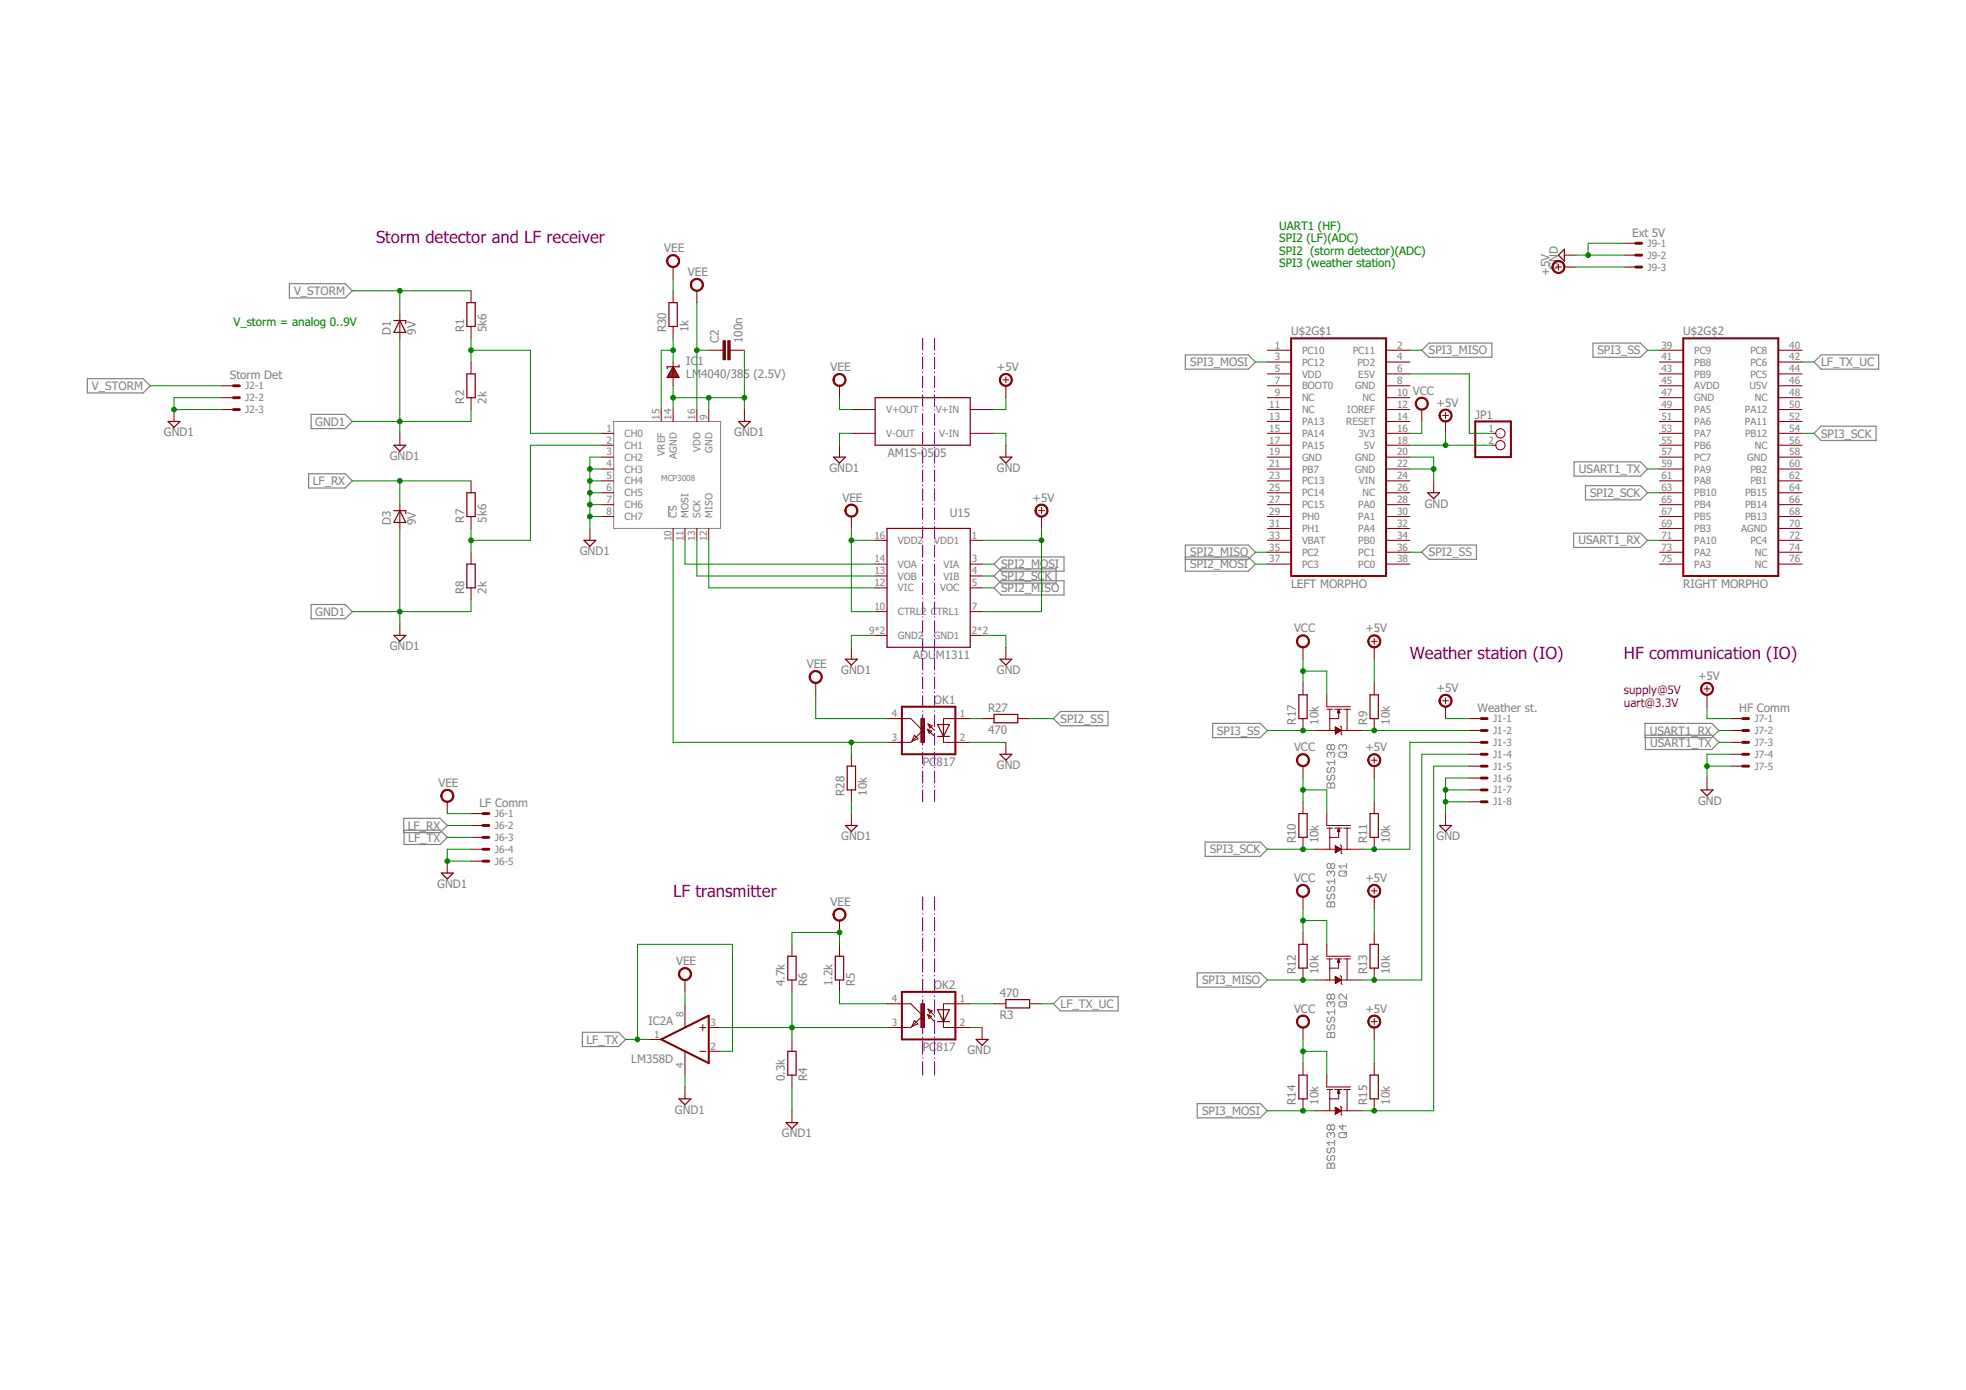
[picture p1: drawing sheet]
<svg xmlns="http://www.w3.org/2000/svg" width="420mm" height="297mm" viewBox="0 0 420 297" stroke-linecap="round" stroke-linejoin="round" font-family="sans-serif">
<g fill="none" stroke="#808080" stroke-width=".21">
<path d="M131.1 90.1h22.9v22.8h-22.9zM142.9 108.1v2.5M284.4 159.4l-.2-.3h-.3l-.3 .3v.5l.3 .3h.3l.2-.3M284.4 159.4l.3-.3h.3l.2 .3v.5l-.2 .3h-.3l-.3-.3M284.4 159.4v.5M287 159.4l-.3-.3h-.3l-.2 .3v.5l.2 .3M287 159.4l.2-.3h.3l.3 .3v.5l-.3 .3M287 159.4v.3M283.6 167.6l.3-.3h.3l.2 .3 .3-.3h.3l.2 .3v.8h-1.6zM283.9 164l-.3 .3v.5l.3 .3h.3l.2-.3v-.5l.3-.3h.3l.2 .3v.5l-.2 .3M283.9 165.7l-.3 .2v.6l.3 .3h.3l.2-.3v-.6l.3-.2h.3l.2 .2v.6l-.2 .3M284.4 161l-.2-.3h-.3l-.3 .3v.6l.3 .2"/>
<path d="M284.4 161l.3-.3h.3l.2 .3v.6l-.2 .2M284.4 161v.3M284.4 167.6v.8M285.2 162.4v1.1M285.2 162.9h-1.6l.6 .6M286.4 160.7h1.1l.3 .3v.6l-.3 .2h-1.1l-.2-.2v-.6zM287.8 160.7l-.6 .6M283.6 193l.3-.3h.3l.2 .3 .3-.3h.3l.2 .3v.8h-1.6zM283.9 189.4l-.3 .3v.5l.3 .3h.3l.2-.3v-.5l.3-.3h.3l.2 .3v.5l-.2 .3M283.9 191.1l-.3 .2v.6l.3 .2h.3l.2-.2v-.6l.3-.2h.3l.2 .2v.6l-.2 .2M284.4 184.8l-.2-.3h-.3l-.3 .3v.5l.3 .3h.3l.2-.3M284.4 186.4l-.2-.3h-.3l-.3 .3v.6l.3 .2"/>
<path d="M284.4 184.8l.3-.3h.3l.2 .3v.5l-.2 .3h-.3l-.3-.3M284.4 186.4l.3-.3h.3l.2 .3v.6l-.2 .2M284.4 184.8v.5M284.4 186.4v.3M284.4 193v.8M285.2 187.8v1.1M285.2 188.3h-1.6l.6 .6M286.4 186.1h1.1l.3 .3v.6l-.3 .2h-1.1l-.2-.2v-.6zM287.8 184.5v1.1M287.8 186.1l-.6 .6M287.8 185.1h-1.6l.5 .5M283.9 217.4l-.3 .2v.6l.3 .2h.3l.2-.2v-.6l.3-.2h.3l.2 .2v.6l-.2 .2"/>
<path d="M283.9 219l-.3 .3v.5l.3 .3h.3l.2-.3v-.5l.3-.3h.3l.2 .3v.5l-.2 .3M284.4 212.7l-.2-.3h-.3l-.3 .3v.6l.3 .2h.3l.2-.2M284.4 214.4l-.2-.3h-.3l-.3 .3v.5l.3 .3M284.4 212.7l.3-.3h.3l.2 .3v.6l-.2 .2h-.3l-.3-.2M284.4 214.4l.3-.3h.3l.2 .3v.5l-.2 .3M284.4 212.7v.6M284.4 214.4v.2M285.2 215.7v1.1M285.2 216.3h-1.6l.6 .5M286.4 214.1h1.1l.3 .3v.5l-.3 .3h-1.1l-.2-.3v-.5zM287.8 212.4v1.1l-1.1-1.1h-.3l-.2 .3v.6l.2 .2M287.8 214.1l-.6 .5"/>
<path d="M283.6 220.9l.3-.3h.3l.2 .3 .3-.3h.3l.2 .3v.8h-1.6zM284.4 220.9v.8M283.6 248.8l.3-.2h.3l.2 .2 .3-.2h.3l.2 .2v.8h-1.6zM283.9 245.3l-.3 .3v.5l.3 .3h.3l.2-.3v-.5l.3-.3h.3l.2 .3v.5l-.2 .3M283.9 246.9l-.3 .3v.5l.3 .3h.3l.2-.3v-.5l.3-.3h.3l.2 .3v.5l-.2 .3M284.4 240.6l-.2-.2h-.3l-.3 .2v.6l.3 .3h.3l.2-.3M284.4 242.3l-.2-.3h-.3l-.3 .3v.5l.3 .3M284.4 240.6l.3-.2h.3l.2 .2v.6l-.2 .3h-.3l-.3-.3M284.4 242.3l.3-.3h.3l.2 .3v.5l-.2 .3M284.4 240.6v.6M284.4 242.3v.2M284.4 248.8v.8"/>
<path d="M285.2 243.6v1.1M285.2 244.2h-1.6l.6 .5M286.2 242.3l.2-.3h1.1l.3 .3v.5l-.3 .3h-1.1l-.2-.3zM287 240.4v1.1l-.8-.9h1.6M287.8 242l-.6 .5"/>
</g>
<g fill="none" stroke="#808080" stroke-width=".25">
<path d="M61.8 60.6h12l1.5 1.5-1.5 1.6h-12zM253.3 75.8h13.5l1.5 1.6-1.5 1.5h-13.5zM303.8 74.8l1.6-1.5h13.4v3h-13.4zM340.4 73.3h10.2l1.5 1.5-1.5 1.5h-10.2zM387.7 77.4l1.5-1.6h12.3v3.1h-12.3zM18.7 80.9h11.9l1.5 1.5-1.5 1.6h-11.9zM66.5 88.5h7.3l1.5 1.6-1.5 1.5h-7.3zM336.4 98.7h14.2l1.5 1.5-1.5 1.5h-14.2zM387.7 92.6l1.5-1.5h11.7v3h-11.7zM66 101.2h7.8l1.5 1.6-1.5 1.5h-7.8zM214 119h13.4v3.1h-13.4l-1.6-1.6zM253.3 119h13.5l1.5 1.5-1.5 1.6h-13.5v-5.6h13.5l1.5 1.5-1.5 1.5h-13.5"/>
<path d="M303.8 118l1.6-1.5h10.1v3h-10.1zM336.3 113.9h14.3l1.5 1.6-1.5 1.5h-14.3zM338.8 103.8h11.8l1.5 1.5-1.5 1.5h-11.8zM66.5 129.2h7.3l1.5 1.5-1.5 1.5h-7.3zM214 121.6h11.7v3h-11.7l-1.6-1.5zM214 124.1h13.4v3h-13.4l-1.6-1.5zM226.7 152h10.1v3.1h-10.1l-1.6-1.5zM259.2 154.6h10.1l1.5 1.5-1.5 1.5h-10.1zM351.6 154.6h14.2l1.5 1.5-1.5 1.5h-14.2zM351.6 157.1h14.2l1.5 1.5-1.5 1.6h-14.2zM86.3 174.9h7.8l1.5 1.5-1.5 1.5h-7.8zM86.4 177.4h7.7l1.5 1.5-1.5 1.6h-7.7z"/>
<path d="M257.6 180h11.7l1.5 1.5-1.5 1.5h-11.7zM226.7 213h12.3v3h-12.3l-1.6-1.5zM255.9 207.9h13.4l1.5 1.5-1.5 1.5h-13.4zM124.5 220.6h7.7l1.5 1.5-1.5 1.5h-7.7zM255.9 235.8h13.4l1.5 1.6-1.5 1.5h-13.4z"/>
</g>
<g fill="#800000" stroke="#800000" stroke-width=".21">
<path d="M302.8 85.3a1.4 1.4 0 0 1 2.3 .2 1.4 1.4 0 0 1-.9 2.1 1.4 1.4 0 0 1-1.7-1.3h.2a1.15 1.15 0 0 1 1.6-1.1 1.15 1.15 0 0 1 .3 1.9 1.15 1.15 0 0 1-1.9-.5v-.3h-.2z" fill-rule="evenodd"/>
<path d="M307.9 87.8a1.4 1.4 0 0 1 2.2 .3 1.4 1.4 0 0 1-.8 2.1 1.4 1.4 0 0 1-1.8-1.4h.3a1.15 1.15 0 0 1 1.6-1.1 1.15 1.15 0 0 1 .3 2 1.15 1.15 0 0 1-1.9-.6v-.3h-.3z" fill-rule="evenodd"/>
<path d="M363.8 146.3a1.39 1.39 0 0 1 2.2 .2 1.39 1.39 0 0 1-.8 2.1 1.39 1.39 0 0 1-1.8-1.4h.3a1.15 1.15 0 0 1 1.6-1.1 1.15 1.15 0 0 1 .3 1.9 1.15 1.15 0 0 1-1.9-.5v-.3h-.3z" fill-rule="evenodd"/>
<path d="M214 80.2a1.4 1.4 0 0 1 2.2 .3 1.4 1.4 0 0 1-.9 2 1.4 1.4 0 0 1-1.7-1.3h.2a1.14 1.14 0 0 1 1.6-1.1 1.14 1.14 0 0 1 .3 1.9 1.14 1.14 0 0 1-1.8-.5l-.1-.3h-.2z" fill-rule="evenodd"/>
<path d="M221.6 108.2a1.39 1.39 0 0 1 2.2 .2 1.39 1.39 0 0 1-.8 2.1 1.39 1.39 0 0 1-1.8-1.4h.2a1.14 1.14 0 0 1 1.7-1 1.14 1.14 0 0 1 .2 1.9 1.14 1.14 0 0 1-1.8-.6l-.1-.3h-.2z" fill-rule="evenodd"/>
<path d="M173.3 143.7a1.39 1.39 0 0 1 2.2 .3 1.39 1.39 0 0 1-.8 2 1.39 1.39 0 0 1-1.8-1.3h.3a1.15 1.15 0 0 1 1.6-1.1 1.15 1.15 0 0 1 .3 1.9 1.15 1.15 0 0 1-1.9-.6v-.2h-.3z" fill-rule="evenodd"/>
<path d="M180.9 108.2a1.39 1.39 0 0 1 2.2 .2 1.39 1.39 0 0 1-.8 2.1 1.39 1.39 0 0 1-1.7-1.4h.2a1.15 1.15 0 0 1 1.6-1 1.15 1.15 0 0 1 .3 1.9 1.15 1.15 0 0 1-1.9-.6v-.3h-.2z" fill-rule="evenodd"/>
<path d="M178.4 80.2a1.4 1.4 0 0 1 2.2 .3 1.4 1.4 0 0 1-.8 2 1.4 1.4 0 0 1-1.8-1.3h.3a1.15 1.15 0 0 1 1.6-1.1 1.15 1.15 0 0 1 .3 1.9 1.15 1.15 0 0 1-1.9-.5v-.3h-.3z" fill-rule="evenodd"/>
<path d="M147.9 59.9a1.4 1.4 0 0 1 2.2 .2 1.4 1.4 0 0 1-.8 2.1 1.4 1.4 0 0 1-1.8-1.3h.3a1.15 1.15 0 0 1 1.6-1.1 1.15 1.15 0 0 1 .3 1.9 1.15 1.15 0 0 1-1.9-.5v-.3h-.3z" fill-rule="evenodd"/>
<path d="M142.8 54.8a1.4 1.4 0 0 1 2.3 .3 1.4 1.4 0 0 1-.9 2.1 1.4 1.4 0 0 1-1.7-1.4h.2a1.15 1.15 0 0 1 1.6-1.1 1.15 1.15 0 0 1 .3 1.9 1.15 1.15 0 0 1-1.9-.5v-.3h-.2z" fill-rule="evenodd"/>
<path d="M307.9 148.8a1.4 1.4 0 0 1 2.2 .2 1.4 1.4 0 0 1-.8 2.1 1.4 1.4 0 0 1-1.8-1.3h.3a1.15 1.15 0 0 1 1.6-1.1 1.15 1.15 0 0 1 .3 1.9 1.15 1.15 0 0 1-1.9-.6v-.2h-.3z" fill-rule="evenodd"/>
<path d="M277.4 136.1a1.4 1.4 0 0 1 2.2 .2 1.4 1.4 0 0 1-.7 2.1 1.4 1.4 0 0 1-1.8-1.3h.2a1.14 1.14 0 0 1 1.7-1 1.14 1.14 0 0 1 .1 1.9 1.14 1.14 0 0 1-1.8-.7v-.2h-.2z" fill-rule="evenodd"/>
<path d="M292.7 136.1a1.4 1.4 0 0 1 2.2 .2 1.4 1.4 0 0 1-.8 2.1 1.4 1.4 0 0 1-1.8-1.3h.2a1.15 1.15 0 0 1 1.6-1.1 1.15 1.15 0 0 1 .3 1.9 1.15 1.15 0 0 1-1.8-.6l-.1-.2h-.2z" fill-rule="evenodd"/>
<path d="M277.4 161.5a1.4 1.4 0 0 1 2.3 .2 1.4 1.4 0 0 1-.8 2.1 1.4 1.4 0 0 1-1.8-1.3h.2a1.14 1.14 0 0 1 1.7-1 1.14 1.14 0 0 1 .1 1.9 1.14 1.14 0 0 1-1.8-.7v-.2h-.2z" fill-rule="evenodd"/>
<path d="M292.7 161.5a1.4 1.4 0 0 1 2.2 .2 1.4 1.4 0 0 1-.8 2.1 1.4 1.4 0 0 1-1.8-1.3h.2a1.15 1.15 0 0 1 1.6-1.1 1.15 1.15 0 0 1 .3 1.9 1.15 1.15 0 0 1-1.8-.6l-.1-.2h-.2z" fill-rule="evenodd"/>
<path d="M277.4 189.4a1.4 1.4 0 0 1 2.3 .2 1.4 1.4 0 0 1-.8 2.1 1.4 1.4 0 0 1-1.8-1.3h.2a1.14 1.14 0 0 1 1.7-1 1.14 1.14 0 0 1 .1 2 1.14 1.14 0 0 1-1.8-.7v-.3h-.2z" fill-rule="evenodd"/>
<path d="M292.7 189.4a1.4 1.4 0 0 1 2.2 .3 1.4 1.4 0 0 1-.8 2 1.4 1.4 0 0 1-1.8-1.3h.2a1.15 1.15 0 0 1 1.7-1.1 1.15 1.15 0 0 1 .2 1.9 1.15 1.15 0 0 1-1.8-.5l-.1-.3h-.2z" fill-rule="evenodd"/>
<path d="M277.4 217.4a1.4 1.4 0 0 1 2.2 .2 1.4 1.4 0 0 1-.7 2 1.4 1.4 0 0 1-1.8-1.3h.2a1.14 1.14 0 0 1 1.7-.9 1.14 1.14 0 0 1 .1 1.9 1.14 1.14 0 0 1-1.8-.7v-.3h-.2z" fill-rule="evenodd"/>
<path d="M292.7 217.4a1.4 1.4 0 0 1 2.2 .2 1.4 1.4 0 0 1-.8 2.1 1.4 1.4 0 0 1-1.8-1.4h.2a1.15 1.15 0 0 1 1.6-1.1 1.15 1.15 0 0 1 .3 1.9 1.15 1.15 0 0 1-1.8-.5l-.1-.3h-.2z" fill-rule="evenodd"/>
<path d="M178.4 194.5a1.4 1.4 0 0 1 2.2 .2 1.4 1.4 0 0 1-.8 2.1 1.4 1.4 0 0 1-1.8-1.3h.3a1.15 1.15 0 0 1 1.6-1.1 1.15 1.15 0 0 1 .3 1.9 1.15 1.15 0 0 1-1.9-.6v-.2h-.3z" fill-rule="evenodd"/>
<path d="M145.4 207.2a1.4 1.4 0 0 1 2.2 .2 1.4 1.4 0 0 1-.8 2.1 1.4 1.4 0 0 1-1.8-1.3h.2a1.15 1.15 0 0 1 1.7-1.1 1.15 1.15 0 0 1 .2 1.9 1.15 1.15 0 0 1-1.8-.6l-.1-.2h-.2z" fill-rule="evenodd"/>
<path d="M332 56.1a1.4 1.4 0 0 1 2.3 .3 1.4 1.4 0 0 1-.9 2 1.4 1.4 0 0 1-1.7-1.3h.2a1.15 1.15 0 0 1 1.6-1.1 1.15 1.15 0 0 1 .3 1.9 1.15 1.15 0 0 1-1.8-.6l-.1-.2h-.2z" fill-rule="evenodd"/>
<path d="M94.6 169.1a1.4 1.4 0 0 1 2.2 .2 1.4 1.4 0 0 1-.8 2.1 1.4 1.4 0 0 1-1.8-1.3h.2a1.15 1.15 0 0 1 1.6-1.1 1.15 1.15 0 0 1 .3 1.9 1.15 1.15 0 0 1-1.8-.6l-.1-.2h-.2z" fill-rule="evenodd"/>
</g>
<g fill="none" stroke="#800000" stroke-width=".21">
<path d="M143.8 57.1v2.5M332.4 57.1h1.3M333.1 56.4v1.3M334.3 54.5h2.6M334.3 57.1h2.6M347 54.5h2.6M347 57.1h2.6M347 52h2.6M85.4 67.2v5.1M100.7 62.1v2.6M100.7 69.8v2.5M100.7 77.4v2.5"/>
<path d="M143.8 62.1v2.6M143.8 69.8v2.5M143.8 77.4v5M148.9 62.1v2.6M151.5 74.8h3M156 74.8h3.1M270.8 74.8h5.1M270.8 77.4h5.1M270.8 79.9h5.1M296.2 74.8h5.1M296.2 77.4h5.1M296.2 79.9h5.1"/>
<path d="M354.6 74.8h5.1M354.6 77.4h5.1M354.6 79.9h5.1M380 74.8h5.1M380 77.4h5.1M380 79.9h5.1M37.2 87.5v2.6M47.3 87.5h2.6M47.3 82.4h2.6M47.3 85h2.6M85.4 92.6v2.5M100.7 85v2.5"/>
<path d="M128.6 92.6h2.5M128.6 95.1h2.5M128.6 97.7h2.5M141.3 87.5v2.6M143.8 87.5v2.6M148.9 87.5v2.6M151.5 87.5v2.6M159.1 87.5v2.6M179.4 82.4v2.6M179.4 95.1v2.6M181.9 92.6h5.1M181.9 87.5h5.1"/>
<path d="M207.3 92.6h5.1M207.3 87.5h5.1M214.3 81.2h1.3M215 80.5v1.3M215 82.4v2.6M215 95.1v2.6M270.8 92.6h5.1M270.8 95.1h5.1M270.8 97.7h5.1M270.8 87.5h5.1M270.8 82.4h5.1M270.8 85h5.1"/>
<path d="M270.8 90.1h5.1M296.2 92.6h5.1M296.2 95.1h5.1M296.2 97.7h5.1M296.2 87.5h5.1M296.2 82.4h5.1M296.2 85h5.1M296.2 90.1h5.1M303.8 87.5v2.6M308.3 88.8h1.3M308.9 88.2v1.2M308.9 90.1v2.5"/>
<path d="M319.1 92.6h.6M319.1 95.1h.6M354.6 92.6h5.1M354.6 95.1h5.1M354.6 97.7h5.1M354.6 87.5h5.1M354.6 82.4h5.1M354.6 85h5.1M354.6 90.1h5.1M380 92.6h5.1M380 95.1h5.1M380 97.7h5.1"/>
<path d="M380 87.5h5.1M380 82.4h5.1M380 85h5.1M380 90.1h5.1M85.4 107.8v5.1M100.7 102.8v2.5M100.7 110.4v2.5M100.7 118v2.5M126.1 112.9v2.6M128.6 100.2h2.5M128.6 102.8h2.5M128.6 105.3h2.5"/>
<path d="M128.6 107.8h2.5M128.6 110.4h2.5M143.8 112.9v2.6M146.4 112.9v2.6M148.9 112.9v2.6M151.5 112.9v2.6M181.9 110.4v2.5M187 115.5h2.6M207.3 115.5h2.6M222 109.1h1.2M222.6 108.5v1.2M222.6 110.4v2.5"/>
<path d="M270.8 100.2h5.1M270.8 102.8h5.1M270.8 105.3h5.1M270.8 107.8h5.1M270.8 110.4h5.1M270.8 115.5h5.1M270.8 112.9h5.1M270.8 118h5.1M296.2 100.2h5.1M296.2 102.8h5.1M296.2 105.3h5.1M296.2 107.8h5.1"/>
<path d="M296.2 110.4h5.1M296.2 115.5h5.1M296.2 112.9h5.1M296.2 118h5.1M306.4 102.8v2.5M354.6 100.2h5.1M354.6 102.8h5.1M354.6 105.3h5.1M354.6 107.8h5.1M354.6 110.4h5.1M354.6 115.5h5.1M354.6 112.9h5.1"/>
<path d="M354.6 118h5.1M380 100.2h5.1M380 102.8h5.1M380 105.3h5.1M380 107.8h5.1M380 110.4h5.1M380 115.5h5.1M380 112.9h5.1M380 118h5.1M85.4 133.2v2.6M100.7 125.6v2.6M181.9 138.3v2.6"/>
<path d="M187 135.8h2.6M187 120.5h2.6M187 123.1h2.6M187 125.6h2.6M187 130.7h2.6M207.3 135.8h2.6M207.3 120.5h2.6M207.3 123.1h2.6M207.3 125.6h2.6M207.3 130.7h2.6M215 138.3v2.6M270.8 120.5h5.1"/>
<path d="M278.5 138.3v2.6M293.1 137.1h1.2M293.7 136.4v1.3M293.7 138.3v2.6M296.2 120.5h5.1M354.6 120.5h5.1M380 120.5h5.1M174.3 145.9v2.6M189.6 153.6h5l2.6 2.5-2.6 2.5h-5M195.4 157.1l.8 .8-1.3 .5zM198.2 155.9l1.4 1.3M198.2 155.9l.9 .3-.5 .5z"/>
<path d="M198.3 154.7l.9 .4-.5 .5zM198.3 154.7l1.4 1.4M201.6 157.4v1.2h5.7M207.3 153.6h-5.7v1.2M209.9 153.6h2.5M215 158.6v2.6M217.5 153.6h2.5M278.5 145.9v2.6M278.5 153.6v2.5M281 156.1h4.4M283.5 148.5v2.5h5.1M283.5 151.6h1.3"/>
<path d="M284.2 151.6v4.5M285.2 151.6h1.6M285.4 155.3l1.2 .8-1.2 .8zM285.4 156.7h.2M285.4 156.6h.3M285.4 156.5h.6M285.4 156.4h.8M285.4 156.3h1M285.4 156.1h1.2M285.4 156h1.1M285.4 155.9h.9M285.4 155.8h.7"/>
<path d="M285.4 155.7h.5M285.4 155.5h.3M285.4 155.4h.1M285.8 152.3h.5M285.9 152.2h.4M285.9 152h.3M286 151.9h.2M286 151.8h.2M286 151.7h.1M286.1 152.3v1.3h-1.9M286.1 151.6l.2 .7h-.5zM286.5 155.2l.1 .1v1.6l.2 .1"/>
<path d="M286.6 156.1h4.5M287.2 151.6h1.4M287.9 151.6v4.5M293.7 145.9v2.6M293.7 153.6v2.5M308.3 149.8h1.3M308.9 149.1v1.3M308.9 151v2.6M314 153.6h2.5M314 158.6h2.5M314 156.1h2.5M364.2 147.2h1.2"/>
<path d="M364.8 146.6v1.2M364.8 148.5v2.5M369.9 153.6h2.5M369.9 158.6h2.5M369.9 156.1h2.5M95.6 171.3v2.6M100.7 176.4h2.5M100.7 178.9h2.5M100.7 173.9h2.5M181.9 161.2v2.5M181.9 168.8v2.5M181.9 173.9v2.5"/>
<path d="M278.5 163.7v2.6M278.5 171.3v2.6M278.5 178.9v2.6M283.5 173.9v2.5h5.1M283.5 177h1.3M284.2 177v4.5M285.2 177h1.6M285.9 177.6h.4M285.9 177.5h.4M285.9 177.4h.3M286 177.2h.2M286 177.1h.1"/>
<path d="M286.1 177h.1M286.1 177.7v1.2h-1.9M286.1 177l.2 .7h-.5zM287.2 177h1.4M287.9 177v4.5M293.1 162.5h1.2M293.7 161.8v1.3M293.7 163.7v2.6M293.7 171.3v2.6M293.7 178.9v2.6M308.9 173.9v2.5M314 161.2h2.5"/>
<path d="M314 163.7h2.5M314 166.3h2.5M314 168.8h2.5M314 171.3h2.5M364.8 166.3v2.5M369.9 161.2h2.5M369.9 163.7h2.5M95.6 184v2.6M100.7 181.5h2.5M100.7 184h2.5M179.4 196.7v2.6M278.5 191.6v2.6"/>
<path d="M278.5 199.3v2.5M281 181.5h10.1M285.4 180.7l1.2 .8-1.2 .7zM285.4 182.2h.1M285.4 182.1h.3M285.4 181.9h.5M285.4 181.8h.7M285.4 181.7h.9M285.4 181.6h1.1M285.4 181.4h1M285.4 181.2h.8M285.4 181.1h.6"/>
<path d="M285.4 181h.4M285.4 180.9h.2M285.4 180.7h.1M286.5 180.6l.1 .1v1.5l.2 .2M293.1 190.4h1.2M293.7 189.7v1.3M293.7 191.6v2.6M293.7 199.3v2.5M146.4 209.4v2.6M146.4 214.5v5.1M149.6 219.6h1.2M150.2 218.9v1.3"/>
<path d="M151.5 219.6h2.5M169.2 201.8v2.5M169.2 209.4v2.6M179.4 201.8v2.5M179.4 209.4v2.6M189.6 214.5h5l2.6 2.5-2.6 2.6h-5M195.4 218.1l.8 .7-1.3 .5zM198.2 216.8l1.4 1.4M198.2 216.8l.9 .4-.5 .5zM198.3 215.6l.9 .4-.5 .5zM198.3 215.6l1.4 1.4M201.6 218.3v1.3h5.7"/>
<path d="M207.3 214.5h-5.7v1.3M209.9 219.6v2.5M212.4 214.5h2.6M220 214.5h2.6M278.5 206.9v2.5M278.5 219.6v2.5M281 209.4h4.4M283.5 201.8v2.5h5.1M283.5 204.9h1.3M284.2 204.9v4.5M285.2 204.9h1.6M285.4 210.2h.1"/>
<path d="M285.4 210.1h.2M285.4 209.9h.4M285.4 209.8h.6M285.4 209.7h.8M285.4 209.6h1M285.4 209.5h1.2M285.4 209.3h1.1M285.4 209.2h.9M285.4 209.1h.7M285.4 209h.5M285.4 208.9h.3M285.4 208.7h.1"/>
<path d="M285.9 205.6h.4M285.9 205.5h.4M285.9 205.4h.3M286 205.2h.2M286 205.1h.2M286 205h.1M286.1 205.7v1.2h-1.9M286.1 204.9l.2 .8h-.5zM286.5 208.5l.1 .2v1.5l.2 .2M286.6 209.4l-1.2-.7v1.5M286.6 209.4h4.5M286.6 209.4l-1.2 .8"/>
<path d="M287.2 204.9h1.4M287.9 204.9v4.5M293.1 218.3h1.2M293.7 206.9v2.5M293.7 217.7v1.2M293.7 219.6v2.5M138.8 222.1h2.5M146.4 224.7v5M146.4 232.3v2.5M149.6 224.7h1.2M151.5 224.7h2.5M169.2 222.1v2.6"/>
<path d="M169.2 229.7v2.6M169.2 237.4v2.5M278.5 227.2v2.5M278.5 234.8v2.6M281 237.4h4.4M283.5 229.7v2.6h5.1M283.5 232.8h1.3M284.2 232.8v4.6M285.2 232.8h1.6M285.4 236.6l1.2 .8-1.2 .7zM285.4 238h.1M285.4 237.9h.3"/>
<path d="M285.4 237.8h.5M285.4 237.7h.7M285.4 237.6h.9M285.4 237.4h1.1M285.4 237.3h1.2M285.4 237.2h1M285.4 237.1h.8M285.4 237h.6M285.4 236.8h.4M285.4 236.7h.2M285.9 233.5h.4M285.9 233.3h.3"/>
<path d="M286 233.2h.2M286 233.1h.2M286 233h.1M286.1 233.6v1.2h-1.9M286.1 232.8l.2 .8h-.5zM286.5 236.4l.1 .2v1.5l.2 .2M286.6 237.4h4.5M287.2 232.8h1.4M287.9 232.8v4.6M293.7 227.2v2.5M293.7 234.8v2.6"/>
<circle cx="320.7" cy="92.6" r=".99"/>
<circle cx="320.7" cy="95.1" r=".99"/>
</g>
<g fill="none" stroke="#800000" stroke-width=".25">
<path d="M334.3 53.3v2.5l-1.2-1.3zM84.2 68.5h2.5v.6M85.4 68.5l1.3 2.5h-2.5zM99.8 64.7h1.8v5.1h-1.8zM99.8 79.9h1.8v5.1h-1.8zM143 64.7h1.7v5.1h-1.7zM143 79.9h1.7M143.1 79.7h1.5M143.3 79.5h1.2M143.4 79.2h.9M143.5 79h.7M143.6 78.8h.5"/>
<path d="M143.7 78.6h.3M143.8 78.4l1.3 2.3h-2.5zM145.1 78v.4h-2.5v.4M35.9 90.1h2.6l-1.3 1.2zM84.2 95.1h2.5l-1.3 1.3zM142.6 80.6h2.5M142.8 80.4h2.1M142.9 80.1h1.9M157.8 90.1h2.6l-1.3 1.2zM178.1 97.7h2.6l-1.3 1.3zM187 85h20.3v10.1h-20.3zM213.7 97.7h2.5l-1.2 1.3z"/>
<path d="M84.2 109.1h2.5v.6M85.4 109.1l1.3 2.6h-2.5zM99.8 105.3h1.8v5.1h-1.8zM124.8 115.5h2.5l-1.2 1.2zM189.6 112.9h17.7v25.4h-17.7zM305.1 105.3h2.6l-1.3 1.3zM84.2 135.8h2.5l-1.3 1.3zM99.8 120.5h1.8v5.1h-1.8zM180.7 140.9h2.5l-1.3 1.2zM200.4 154.8h2.5l-1.3 2.6zM200.4 157.4h2.5M201.6 154.8v2.6"/>
<path d="M212.4 152.7h5.1v1.8h-5.1zM213.7 140.9h2.5l-1.2 1.2zM277.6 148.5h1.8v5.1h-1.8zM292.8 148.5h1.8v5.1h-1.8zM180.7 176.4h2.5l-1.3 1.3zM181.1 163.7h1.7v5.1h-1.7zM213.7 161.2h2.5l-1.2 1.3zM277.6 173.9h1.8v5h-1.8zM292.8 173.9h1.8v5h-1.8zM307.7 176.4h2.5l-1.3 1.3zM363.5 168.8h2.6l-1.3 1.3zM94.3 186.6h2.6l-1.3 1.2z"/>
<path d="M168.4 204.3h1.7v5.1h-1.7zM178.5 204.3h1.8v5.1h-1.8zM200.4 215.8h2.5l-1.3 2.5zM200.4 218.3h2.5M201.6 215.8v2.5M215 213.6h5v1.8h-5zM277.6 201.8h1.8v5.1h-1.8zM292.8 201.8h1.8v5.1h-1.8zM145.1 234.8h2.6l-1.3 1.3zM168 239.9h2.5l-1.3 1.3zM168.4 224.7h1.7v5h-1.7zM208.6 222.1h2.6l-1.3 1.3z"/>
<path d="M277.6 229.7h1.8v5.1h-1.8zM292.8 229.7h1.8v5.1h-1.8z"/>
</g>
<g fill="#800000" stroke="#800000" stroke-width=".21">
<path d="M155.5 72.8h.5v4.1h-.5z"/>
<path d="M154.5 72.8h.5v4.1h-.5z"/>
<path d="M196.8 153.6h.8v5h-.8z"/>
<path d="M196.8 214.5h.8v5.1h-.8z"/>
</g>
<path d="M275.9 72.3h20.3v50.8h-20.3zM359.7 72.3h20.3v50.8h-20.3zM315.3 90.1h7.6v7.6h-7.6zM192.7 151h11.5v10.2h-11.5zM192.7 212h11.5v10.1h-11.5zM141.3 222.1l10.2-5.1v10.2z" fill="none" stroke="#800000" stroke-width=".42"/>
<g fill="none" stroke="#800000" stroke-width=".61">
<path d="M349.6 52h1.2M349.6 54.5h1.2M349.6 57.1h1.2M49.9 82.4h1.3M49.9 85h1.3M49.9 87.5h1.3M316.5 153.6h1.3M316.5 156.1h1.3M316.5 158.6h1.3M372.4 153.6h1.3M372.4 156.1h1.3M372.4 158.6h1.3"/>
<path d="M103.2 173.9h1.3M103.2 176.4h1.3M103.2 178.9h1.3M316.5 161.2h1.3M316.5 163.7h1.3M316.5 166.3h1.3M316.5 168.8h1.3M316.5 171.3h1.3M372.4 161.2h1.3M372.4 163.7h1.3M103.2 181.5h1.3M103.2 184h1.3"/>
</g>
<g fill="none" stroke="#008000" stroke-width=".21">
<path d="M143.8 59.6v2.5M336.9 54.5h10.1M336.9 57.1h10.1M347 52h-7.6v2.5M75.3 62.1h25.4M85.4 62.1v5.1M85.4 72.3v20.3M100.7 74.8h12.7v17.8h15.2M100.7 72.3v5.1M143.8 72.3v5.1M143.8 74.8h-2.5v12.7M148.9 64.7v22.8"/>
<path d="M148.9 74.8h2.6M159.1 74.8v12.7M268.3 77.4h2.5M301.3 79.9h12.7v12.7h5.1M301.3 74.8h2.5M352.1 74.8h2.5M385.1 77.4h2.6M32.1 82.4h15.2M47.3 85h-10.1v2.5h10.1M100.7 87.5v2.6h-25.4M128.6 95.1h-15.2v20.4h-12.7M128.6 97.7h-2.5v15.2"/>
<path d="M143.8 85h15.3M143.8 82.4v5.1M151.5 85v2.5M179.4 85v2.5h2.5M181.9 92.6h-2.5v2.5M212.4 92.6h2.6v2.5M215 85v2.5h-2.6M301.3 97.7h5.1v5.1M301.3 95.1h17.8M303.8 90.1v2.5h-2.5M308.9 92.6v2.5M385.1 92.6h2.6"/>
<path d="M75.3 102.8h25.4M85.4 102.8v5M85.4 112.9v20.3M100.7 112.9v5.1M126.1 100.2h2.5M126.1 105.3h2.5M126.1 102.8h2.5M126.1 107.8h2.5M126.1 110.4h2.5M143.8 115.5v43.1h45.8M146.4 115.5v5h40.6M148.9 115.5v7.6h38.1"/>
<path d="M151.5 115.5v10.1h35.5M181.9 115.5h5.1M181.9 112.9v17.8h5.1M209.9 115.5h12.7M222.6 112.9v17.8h-12.7M268.3 118h2.5M301.3 100.2h5.1M301.3 118h2.5M352.1 100.2h2.5M352.1 115.5h2.5M352.1 105.3h2.5M100.7 128.2v2.5h-25.4"/>
<path d="M187 135.8h-5.1v2.5M209.9 123.1h2.5M209.9 135.8h5.1v2.5M209.9 120.5h2.5M209.9 125.6h2.5M268.3 120.5h2.5M174.3 148.5v5.1h15.3M181.9 158.6v2.6M207.3 158.6h7.7M207.3 153.6h2.6M220 153.6h5.1M270.8 156.1h10.2"/>
<path d="M278.5 143.4h5v5.1M278.5 140.9v5M291.1 156.1h22.9M293.7 140.9v5M308.9 153.6h5.1M314 158.6h-12.7v22.9h-10.2M364.8 151v2.6h5.1M367.3 158.6h2.6M367.3 156.1h2.6M95.6 176.4h5.1M95.6 178.9h5.1M95.6 173.9h5.1"/>
<path d="M181.9 171.3v2.6M278.5 168.8h5v5.1M278.5 166.3v5M293.7 166.3v5M308.9 168.8h5.1M308.9 171.3h5.1M314 163.7h-7.6v73.7h-15.3M314 161.2h-10.2v48.2h-12.7M314 166.3h-5.1v7.6M364.8 163.7h5.1M369.9 161.2h-5.1v5.1M100.7 181.5h-5.1v2.5h5.1"/>
<path d="M270.8 181.5h10.2M278.5 196.7h5v5.1M278.5 194.2v5.1M293.7 194.2v5.1M146.4 212v2.5M154 219.6h35.6M169.2 201.8v-2.5h10.2v2.5M169.2 212v10.1M179.4 212v2.5h10.2M207.3 219.6h2.6M207.3 214.5h5.1M222.6 214.5h2.5"/>
<path d="M270.8 209.4h10.2M133.7 222.1h5.1M136.2 222.1v-20.3h20.3v22.9h-2.5M146.4 229.7v2.6M169.2 232.3v5.1M270.8 237.4h10.2M278.5 224.7h5v5M278.5 222.1v5.1M293.7 222.1v5.1"/>
</g>
<g fill="#008000" stroke="#008000" stroke-width=".21">
<circle cx="306.4" cy="100.2" r=".51"/>
<circle cx="364.8" cy="163.7" r=".51"/>
<circle cx="308.9" cy="171.3" r=".51"/>
<circle cx="308.9" cy="168.8" r=".51"/>
<circle cx="339.4" cy="54.5" r=".51"/>
<circle cx="308.9" cy="95.1" r=".51"/>
<circle cx="222.6" cy="115.5" r=".51"/>
<circle cx="278.5" cy="143.4" r=".51"/>
<circle cx="278.5" cy="168.8" r=".51"/>
<circle cx="278.5" cy="196.7" r=".51"/>
<circle cx="278.5" cy="224.7" r=".51"/>
<circle cx="85.4" cy="90.1" r=".51"/>
<circle cx="151.5" cy="85" r=".51"/>
<circle cx="159.1" cy="85" r=".51"/>
<circle cx="143.8" cy="85" r=".51"/>
<circle cx="37.2" cy="87.5" r=".51"/>
<circle cx="85.4" cy="130.7" r=".51"/>
<circle cx="126.1" cy="100.2" r=".51"/>
<circle cx="126.1" cy="102.8" r=".51"/>
<circle cx="126.1" cy="105.3" r=".51"/>
<circle cx="126.1" cy="107.8" r=".51"/>
<circle cx="126.1" cy="110.4" r=".51"/>
<circle cx="95.6" cy="184" r=".51"/>
<circle cx="85.4" cy="62.1" r=".51"/>
<circle cx="181.9" cy="158.6" r=".51"/>
<circle cx="143.8" cy="74.8" r=".51"/>
<circle cx="85.4" cy="102.8" r=".51"/>
<circle cx="136.2" cy="222.1" r=".51"/>
<circle cx="148.9" cy="74.8" r=".51"/>
<circle cx="181.9" cy="115.5" r=".51"/>
<circle cx="179.4" cy="199.3" r=".51"/>
<circle cx="278.5" cy="181.5" r=".51"/>
<circle cx="278.5" cy="209.4" r=".51"/>
<circle cx="278.5" cy="237.4" r=".51"/>
<circle cx="293.7" cy="181.5" r=".51"/>
<circle cx="293.7" cy="156.1" r=".51"/>
<circle cx="278.5" cy="156.1" r=".51"/>
<circle cx="293.7" cy="237.4" r=".51"/>
<circle cx="100.7" cy="74.8" r=".51"/>
<circle cx="100.7" cy="115.5" r=".51"/>
<circle cx="169.2" cy="219.6" r=".51"/>
<circle cx="293.7" cy="209.4" r=".51"/>
</g>
<g fill="none" stroke="#800080" stroke-width=".21">
<path d="M197.2 72.3v2.5M197.2 75.5v.1M197.2 76.3v2.5M197.2 79.5v.2M199.7 72.3v2.5M199.7 75.5v.1M199.7 76.3v2.5M199.7 79.5v.2M197.2 80.3v2.6M197.2 83.5v.2M197.2 84.4v2.5M197.2 87.6v.1"/>
<path d="M197.2 88.4v2.5M197.2 91.6v.1M197.2 92.4v2.5M197.2 95.6v.1M197.2 96.4v2.6M197.2 99.6v.2M199.7 80.3v2.6M199.7 83.5v.2M199.7 84.4v2.5M199.7 87.6v.1M199.7 88.4v2.5M199.7 91.6v.1"/>
<path d="M199.7 92.4v2.5M199.7 95.6v.1M199.7 96.4v2.6M199.7 99.6v.2M197.2 100.4v2.6M197.2 103.7v.1M197.2 104.5v2.5M197.2 107.7v.1M197.2 108.5v2.5M197.2 111.7v.1M197.2 112.5v2.5M197.2 115.7v.1"/>
<path d="M197.2 116.5v2.6M197.2 119.7v.2M199.7 100.4v2.6M199.7 103.7v.1M199.7 104.5v2.5M199.7 107.7v.1M199.7 108.5v2.5M199.7 111.7v.1M199.7 112.5v2.5M199.7 115.7v.1M199.7 116.5v2.6M199.7 119.7v.2"/>
<path d="M197.2 120.5v2.6M197.2 123.8v.1M197.2 124.6v2.5M197.2 127.8v.1M197.2 128.6v2.5M197.2 131.8v.1M197.2 132.6v2.5M197.2 135.8v.2M197.2 136.6v2.6M197.2 139.8v.2M199.7 120.5v2.6M199.7 123.8v.1"/>
<path d="M199.7 124.6v2.5M199.7 127.8v.1M199.7 128.6v2.5M199.7 131.8v.1M199.7 132.6v2.5M199.7 135.8v.2M199.7 136.6v2.6M199.7 139.8v.2M197.2 140.7v2.5M197.2 143.9v.1M197.2 144.7v2.5M197.2 147.9v.1"/>
<path d="M197.2 148.7v2.5M197.2 151.9v.1M197.2 152.7v2.6M197.2 155.9v.2M197.2 156.7v2.6M197.2 160v.1M199.7 140.7v2.5M199.7 143.9v.1M199.7 144.7v2.5M199.7 147.9v.1M199.7 148.7v2.5M199.7 151.9v.1"/>
<path d="M199.7 152.7v2.6M199.7 155.9v.2M199.7 156.7v2.6M199.7 160v.1M197.2 160.8v2.5M197.2 164v.1M197.2 164.8v2.5M197.2 168v.1M197.2 168.8v2.5M199.7 160.8v2.5M199.7 164v.1M199.7 164.8v2.5"/>
<path d="M199.7 168v.1M199.7 168.8v2.5M197.2 191.6v2.9M197.2 195.2v.2M197.2 196v2.9M197.2 199.6v.2M199.7 191.6v2.9M199.7 195.2v.2M199.7 196v2.9M199.7 199.6v.2M197.2 200.4v2.9M197.2 204v.2"/>
<path d="M197.2 204.9v2.9M197.2 208.4v.2M197.2 209.3v2.9M197.2 212.8v.2M197.2 213.6v2.9M197.2 217.2v.2M197.2 218v2.9M199.7 200.4v2.9M199.7 204v.2M199.7 204.9v2.9M199.7 208.4v.2M199.7 209.3v2.9"/>
<path d="M199.7 212.8v.2M199.7 213.6v2.9M199.7 217.2v.2M199.7 218v2.9M197.2 221.6v.2M197.2 222.4v2.9M197.2 226v.2M197.2 226.8v2.9M199.7 221.6v.2M199.7 222.4v2.9M199.7 226v.2M199.7 226.8v2.9"/>
</g>
<g font-size="3.6" fill="#800080">
<text x="80.4" y="52">Storm detector and LF receiver</text>
<text x="301.3" y="140.9">Weather station (IO)</text>
<text x="347" y="140.9">HF communication (IO)</text>
<text x="143.9" y="191.6">LF transmitter</text>
</g>
<g font-size="2.5" fill="#808080">
<text x="141.9" y="53.9">VEE</text>
<text x="348.8" y="50.6">Ext 5V</text>
<text x="147" y="59">VEE</text>
<text x="331.2" y="59" transform="rotate(-90 331.2 59)">+5V</text>
<text x="332.9" y="57.7" transform="rotate(-90 332.9 57.7)">GND</text>
<text x="62.8" y="63">V_STORM</text>
<text x="83.5" y="71.5" transform="rotate(-90 83.5 71.5)">D1</text>
<text x="88.9" y="71.5" transform="rotate(-90 88.9 71.5)">9V</text>
<text x="99.2" y="71" transform="rotate(-90 99.2 71)">R1</text>
<text x="104" y="71" transform="rotate(-90 104 71)">5k6</text>
<text x="142.4" y="71" transform="rotate(-90 142.4 71)">R30</text>
<text x="147.2" y="71" transform="rotate(-90 147.2 71)">1k</text>
<text x="275.9" y="71.7">U$2G$1</text>
<text x="359.7" y="71.7">U$2G$2</text>
<text x="153.6" y="73.3" transform="rotate(-90 153.6 73.3)">C2</text>
<text x="158.7" y="73.3" transform="rotate(-90 158.7 73.3)">100n</text>
<text x="305.4" y="75.7">SPI3_MISO</text>
<text x="341.4" y="75.7">SPI3_SS</text>
<text x="19.7" y="83.3">V_STORM</text>
<text x="49.1" y="81.1">Storm Det</text>
<text x="146.6" y="80.8">LM4040/385 (2.5V)</text>
<text x="146.6" y="78">IC</text>
<text x="149.1" y="78">1</text>
<text x="177.5" y="79.3">VEE</text>
<text x="213.1" y="79.3">+5V</text>
<text x="254.4" y="78.3">SPI3_MOSI</text>
<text x="389.2" y="78.3">LF_TX_UC</text>
<text x="99.2" y="86.3" transform="rotate(-90 99.2 86.3)">R2</text>
<text x="104" y="86.3" transform="rotate(-90 104 86.3)">2k</text>
<text x="302" y="84.4">VCC</text>
<text x="307" y="86.9">+5V</text>
<text x="315.3" y="89.4">JP1</text>
<text x="35" y="93.2">GND1</text>
<text x="67.4" y="91">GND1</text>
<text x="156.9" y="93.2">GND1</text>
<text x="389.2" y="93.5">SPI3_SCK</text>
<text x="83.3" y="98.3">GND1</text>
<text x="177.3" y="100.9">GND1</text>
<text x="189.8" y="97.7">AM1S-0505</text>
<text x="213.1" y="100.9">GND</text>
<text x="337.4" y="101.1">USART1_TX</text>
<text x="66.8" y="103.7">LF_RX</text>
<text x="180" y="107.2">VEE</text>
<text x="220.7" y="107.2">+5V</text>
<text x="339.8" y="106.2">SPI2_SCK</text>
<text x="83.5" y="112.2" transform="rotate(-90 83.5 112.2)">D3</text>
<text x="88.9" y="112.2" transform="rotate(-90 88.9 112.2)">9V</text>
<text x="99.2" y="111.7" transform="rotate(-90 99.2 111.7)">R7</text>
<text x="104" y="111.7" transform="rotate(-90 104 111.7)">5k6</text>
<text x="203" y="110.4">U15</text>
<text x="304.5" y="108.5">GND</text>
<text x="123.9" y="118.6">GND1</text>
<text x="254.4" y="118.9">SPI2_MISO</text>
<text x="305.4" y="118.9">SPI2_SS</text>
<text x="337.3" y="116.4">USART1_RX</text>
<text x="214" y="124">SPI2_SC</text>
<text x="214" y="121.4">SPI2_MOSI</text>
<text x="223.3" y="124">K</text>
<text x="254.4" y="121.4">SPI2_MOSI</text>
<text x="275.9" y="125.6">LEFT MORPHO</text>
<text x="359.7" y="125.6">RIGHT MORPHO</text>
<text x="67.4" y="131.6">GND1</text>
<text x="99.2" y="126.9" transform="rotate(-90 99.2 126.9)">R8</text>
<text x="104" y="126.9" transform="rotate(-90 104 126.9)">2k</text>
<text x="214" y="126.5">SPI2_MI</text>
<text x="223.2" y="126.5">SO</text>
<text x="276.6" y="135.1">VCC</text>
<text x="291.8" y="135.1">+5V</text>
<text x="83.3" y="139">GND1</text>
<text x="172.4" y="142.8">VEE</text>
<text x="195.2" y="140.9">ADU</text>
<text x="200" y="140.9">M1311</text>
<text x="179.8" y="144">GND1</text>
<text x="213.1" y="144">GND</text>
<text x="307" y="147.8">+5V</text>
<text x="362.9" y="145.3">+5V</text>
<text x="199.6" y="150.4">OK1</text>
<text x="211.2" y="152.1">R27</text>
<text x="226.6" y="154.4">SPI2_SS</text>
<text x="277" y="154.8" transform="rotate(-90 277 154.8)">R17</text>
<text x="281.8" y="154.8" transform="rotate(-90 281.8 154.8)">10k</text>
<text x="292.2" y="154.8" transform="rotate(-90 292.2 154.8)">R9</text>
<text x="297" y="154.8" transform="rotate(-90 297 154.8)">10k</text>
<text x="315.8" y="152.2">Weather st.</text>
<text x="371.7" y="152.2">HF Comm</text>
<text x="211.2" y="156.9">470</text>
<text x="260.1" y="157">SPI3_SS</text>
<text x="276.6" y="160.5">VCC</text>
<text x="291.8" y="160.5">+5V</text>
<text x="352.6" y="157">USART1_RX</text>
<text x="352.7" y="159.5">USART1_TX</text>
<text x="197.2" y="163.7">PC817</text>
<text x="213.1" y="164.4">GND</text>
<text x="93.7" y="168.2">VEE</text>
<text x="102.5" y="172.5">LF Comm</text>
<text x="180.5" y="170.1" transform="rotate(-90 180.5 170.1)">R28</text>
<text x="185.3" y="170.1" transform="rotate(-90 185.3 170.1)">10k</text>
<text x="362.9" y="172">GND</text>
<text x="87.2" y="177.3">LF_RX</text>
<text x="87.2" y="179.8">LF_TX</text>
<text x="179.8" y="179.6">GND1</text>
<text x="307" y="179.6">GND</text>
<text x="258.5" y="182.4">SPI3_SCK</text>
<text x="277" y="180.2" transform="rotate(-90 277 180.2)">R10</text>
<text x="281.8" y="180.2" transform="rotate(-90 281.8 180.2)">10k</text>
<text x="292.2" y="180.2" transform="rotate(-90 292.2 180.2)">R11</text>
<text x="297" y="180.2" transform="rotate(-90 297 180.2)">10k</text>
<text x="93.4" y="189.7">GND1</text>
<text x="276.6" y="188.5">VCC</text>
<text x="291.8" y="188.5">+5V</text>
<text x="177.5" y="193.6">VEE</text>
<text x="144.5" y="206.3">VEE</text>
<text x="277" y="208.2" transform="rotate(-90 277 208.2)">R12</text>
<text x="281.8" y="208.2" transform="rotate(-90 281.8 208.2)">10k</text>
<text x="292.2" y="208.2" transform="rotate(-90 292.2 208.2)">R13</text>
<text x="297" y="208.2" transform="rotate(-90 297 208.2)">10k</text>
<text x="167.7" y="210.7" transform="rotate(-90 167.7 210.7)">4.7k</text>
<text x="172.5" y="210.7" transform="rotate(-90 172.5 210.7)">R6</text>
<text x="177.9" y="210.7" transform="rotate(-90 177.9 210.7)">1.2k</text>
<text x="182.7" y="210.7" transform="rotate(-90 182.7 210.7)">R5</text>
<text x="199.6" y="211.3">OK2</text>
<text x="213.7" y="213">470</text>
<text x="226.6" y="215.4">LF_TX_UC</text>
<text x="256.9" y="210.3">SPI3_MISO</text>
<text x="138.6" y="218.9">IC2A</text>
<text x="213.7" y="217.8">R3</text>
<text x="276.6" y="216.4">VCC</text>
<text x="291.8" y="216.4">+5V</text>
<text x="125.3" y="223">LF_TX</text>
<text x="134.9" y="227.2">LM358D</text>
<text x="197.2" y="224.7">PC</text>
<text x="200.1" y="224.7">817</text>
<text x="206.8" y="225.3">GND</text>
<text x="167.7" y="231" transform="rotate(-90 167.7 231)">0.3k</text>
<text x="172.5" y="231" transform="rotate(-90 172.5 231)">R4</text>
<text x="144.2" y="238">GND1</text>
<text x="256.9" y="238.2">SPI3_MOSI</text>
<text x="277" y="236.1" transform="rotate(-90 277 236.1)">R14</text>
<text x="281.8" y="236.1" transform="rotate(-90 281.8 236.1)">10k</text>
<text x="292.2" y="236.1" transform="rotate(-90 292.2 236.1)">R15</text>
<text x="297" y="236.1" transform="rotate(-90 297 236.1)">10k</text>
<text x="167.1" y="243.1">GND1</text>
</g>
<g font-size="2.5" fill="#008000">
<text x="273.4" y="49.1">UART1 (HF)</text>
<text x="273.4" y="51.7">SPI2 (LF)(ADC)</text>
<text x="273.4" y="54.4">SPI2 (storm detector)(ADC)</text>
<text x="273.4" y="57.1">SPI3 (weather station)</text>
<text x="49.9" y="69.8">V_storm = analog 0..9V</text>
</g>
<g font-size="2.5" fill="#800080">
<text x="347" y="148.4">supply@5V</text>
<text x="347" y="151">uart@3.3V</text>
</g>
<g font-size="2.1" fill="#808080">
<text x="352.1" y="52.7">J9-1</text>
<text x="352.1" y="55.3">J9-2</text>
<text x="352.1" y="57.8">J9-3</text>
<text x="272.4" y="74.5">1</text>
<text x="272.4" y="77">3</text>
<text x="278.3" y="75.6">PC10</text>
<text x="289.1" y="75.6">PC11</text>
<text x="298.6" y="74.5">2</text>
<text x="298.6" y="77">4</text>
<text x="355.1" y="74.5">39</text>
<text x="355.1" y="77">41</text>
<text x="362.1" y="75.6">PC9</text>
<text x="374.1" y="75.6">PC8</text>
<text x="382.4" y="74.5">40</text>
<text x="382.4" y="77">42</text>
<text x="52.4" y="83.2">J2-1</text>
<text x="272.4" y="79.6">5</text>
<text x="272.4" y="82.1">7</text>
<text x="278.3" y="78.1">PC12</text>
<text x="278.3" y="80.7">VDD</text>
<text x="278.3" y="83.2">BOOT0</text>
<text x="289.6" y="83.2">GND</text>
<text x="290.1" y="78.1">PD2</text>
<text x="290.3" y="80.7">E5V</text>
<text x="298.6" y="79.6">6</text>
<text x="298.6" y="82.1">8</text>
<text x="355.1" y="79.6">43</text>
<text x="355.1" y="82.1">45</text>
<text x="362.1" y="78.1">PB8</text>
<text x="362.1" y="80.7">PB9</text>
<text x="362.1" y="83.2">AVDD</text>
<text x="373.9" y="83.2">U5V</text>
<text x="374.1" y="80.7">PC5</text>
<text x="374.1" y="78.1">PC6</text>
<text x="382.4" y="79.6">44</text>
<text x="382.4" y="82.1">46</text>
<text x="52.4" y="85.8">J2-2</text>
<text x="52.4" y="88.3">J2-3</text>
<text x="141" y="89.7" transform="rotate(-90 141 89.7)">15</text>
<text x="143.5" y="89.7" transform="rotate(-90 143.5 89.7)">14</text>
<text x="148.6" y="89.7" transform="rotate(-90 148.6 89.7)">16</text>
<text x="151.1" y="89.7" transform="rotate(-90 151.1 89.7)">9</text>
<text x="189.4" y="88.3">V+OUT</text>
<text x="200" y="88.3">V+IN</text>
<text x="271.3" y="87.2">11</text>
<text x="271.3" y="89.7">13</text>
<text x="272.4" y="84.6">9</text>
<text x="278.3" y="85.8">NC</text>
<text x="278.3" y="88.3">NC</text>
<text x="287.9" y="88.3">IOREF</text>
<text x="291.2" y="85.8">NC</text>
<text x="298.6" y="84.6">10</text>
<text x="298.6" y="87.2">12</text>
<text x="298.6" y="89.7">14</text>
<text x="355.1" y="84.6">47</text>
<text x="355.1" y="87.2">49</text>
<text x="355.1" y="89.7">51</text>
<text x="362.1" y="85.8">GND</text>
<text x="362.1" y="88.3">PA5</text>
<text x="372.9" y="88.3">PA12</text>
<text x="375" y="85.8">NC</text>
<text x="382.4" y="84.6">48</text>
<text x="382.4" y="87.2">50</text>
<text x="382.4" y="89.7">52</text>
<text x="129.6" y="92.3">1</text>
<text x="129.6" y="94.8">2</text>
<text x="133.5" y="93.4">CH0</text>
<text x="133.5" y="95.9">CH1</text>
<text x="189.4" y="93.4">V-OUT</text>
<text x="200.7" y="93.4">V-IN</text>
<text x="271.3" y="94.8">17</text>
<text x="271.3" y="92.3">15</text>
<text x="278.3" y="95.9">PA15</text>
<text x="278.3" y="90.8">PA13</text>
<text x="278.3" y="93.4">PA14</text>
<text x="287.7" y="90.8">RESET</text>
<text x="290.3" y="93.4">3V3</text>
<text x="291.5" y="95.9">5V</text>
<text x="298.6" y="92.3">16</text>
<text x="298.6" y="94.8">18</text>
<text x="318.1" y="92.3">1</text>
<text x="318.1" y="94.8">2</text>
<text x="355.1" y="94.8">55</text>
<text x="355.1" y="92.3">53</text>
<text x="362.1" y="95.9">PB6</text>
<text x="362.1" y="90.8">PA6</text>
<text x="362.1" y="93.4">PA7</text>
<text x="372.9" y="90.8">PA11</text>
<text x="372.9" y="93.4">PB12</text>
<text x="375" y="95.9">NC</text>
<text x="382.4" y="92.3">54</text>
<text x="382.4" y="94.8">56</text>
<text x="129.6" y="97.3">3</text>
<text x="129.6" y="99.9">4</text>
<text x="133.5" y="98.5">CH2</text>
<text x="133.5" y="101">CH3</text>
<text x="142.1" y="97.3" transform="rotate(-90 142.1 97.3)">VREF</text>
<text x="144.6" y="98" transform="rotate(-90 144.6 98)">AGND</text>
<text x="149.7" y="96.6" transform="rotate(-90 149.7 96.6)">VDD</text>
<text x="152.2" y="96.7" transform="rotate(-90 152.2 96.7)">GND</text>
<text x="271.3" y="97.3">19</text>
<text x="271.3" y="99.9">21</text>
<text x="278.3" y="98.5">GND</text>
<text x="278.3" y="101">PB7</text>
<text x="289.6" y="98.5">GND</text>
<text x="289.6" y="101">GND</text>
<text x="298.6" y="97.3">20</text>
<text x="298.6" y="99.9">22</text>
<text x="355.1" y="97.3">57</text>
<text x="355.1" y="99.9">59</text>
<text x="362.1" y="98.5">PC7</text>
<text x="362.1" y="101">PA9</text>
<text x="373.4" y="98.5">GND</text>
<text x="374.1" y="101">PB2</text>
<text x="382.4" y="97.3">58</text>
<text x="382.4" y="99.9">60</text>
<text x="129.6" y="102.4">5</text>
<text x="129.6" y="105">6</text>
<text x="129.6" y="107.5">7</text>
<text x="133.5" y="103.5">CH4</text>
<text x="133.5" y="106.1">CH5</text>
<text x="271.3" y="102.4">23</text>
<text x="271.3" y="105">25</text>
<text x="271.3" y="107.5">27</text>
<text x="278.3" y="103.5">PC13</text>
<text x="278.3" y="106.1">PC14</text>
<text x="290.4" y="103.5">VIN</text>
<text x="291.2" y="106.1">NC</text>
<text x="298.6" y="102.4">24</text>
<text x="298.6" y="105">26</text>
<text x="298.6" y="107.5">28</text>
<text x="355.1" y="102.4">61</text>
<text x="355.1" y="105">63</text>
<text x="355.1" y="107.5">65</text>
<text x="362.1" y="103.5">PA8</text>
<text x="362.1" y="106.1">PB10</text>
<text x="372.9" y="106.1">PB15</text>
<text x="374.1" y="103.5">PB1</text>
<text x="382.4" y="102.4">62</text>
<text x="382.4" y="105">64</text>
<text x="382.4" y="107.5">66</text>
<text x="129.6" y="110">8</text>
<text x="133.5" y="108.6">CH6</text>
<text x="133.5" y="111.1">CH7</text>
<text x="144.6" y="110.6" transform="rotate(-90 144.6 110.6)">CS</text>
<text x="147.2" y="110.6" transform="rotate(-90 147.2 110.6)">MOSI</text>
<text x="149.7" y="110.6" transform="rotate(-90 149.7 110.6)">SCK</text>
<text x="152.2" y="110.6" transform="rotate(-90 152.2 110.6)">MISO</text>
<text x="271.3" y="110">29</text>
<text x="271.3" y="112.6">31</text>
<text x="278.3" y="108.6">PC15</text>
<text x="278.3" y="111.1">PH0</text>
<text x="278.3" y="113.7">PH1</text>
<text x="290.3" y="108.6">PA0</text>
<text x="290.3" y="111.1">PA1</text>
<text x="290.3" y="113.7">PA4</text>
<text x="298.6" y="110">30</text>
<text x="298.6" y="112.6">32</text>
<text x="355.1" y="110">67</text>
<text x="355.1" y="112.6">69</text>
<text x="362.1" y="108.6">PB4</text>
<text x="362.1" y="111.1">PB5</text>
<text x="362.1" y="113.7">PB3</text>
<text x="372.1" y="113.7">AGND</text>
<text x="372.9" y="108.6">PB14</text>
<text x="372.9" y="111.1">PB13</text>
<text x="382.4" y="110">68</text>
<text x="382.4" y="112.6">70</text>
<text x="143.5" y="115.6" transform="rotate(-90 143.5 115.6)">10</text>
<text x="146" y="115.6" transform="rotate(-90 146 115.6)">11</text>
<text x="148.6" y="115.6" transform="rotate(-90 148.6 115.6)">13</text>
<text x="151.1" y="115.6" transform="rotate(-90 151.1 115.6)">12</text>
<text x="186.9" y="115.1">16</text>
<text x="191.9" y="116.2">VDD2</text>
<text x="199.7" y="116.2">VDD1</text>
<text x="207.7" y="115.1">1</text>
<text x="271.3" y="115.1">33</text>
<text x="271.3" y="117.6">35</text>
<text x="278.3" y="116.2">VBAT</text>
<text x="278.3" y="118.8">PC2</text>
<text x="290.3" y="118.8">PC1</text>
<text x="290.3" y="116.2">PB0</text>
<text x="298.6" y="115.1">34</text>
<text x="298.6" y="117.6">36</text>
<text x="355.1" y="115.1">71</text>
<text x="355.1" y="117.6">73</text>
<text x="362.1" y="116.2">PA10</text>
<text x="362.1" y="118.8">PA2</text>
<text x="374.1" y="116.2">PC4</text>
<text x="375" y="118.8">NC</text>
<text x="382.4" y="115.1">72</text>
<text x="382.4" y="117.6">74</text>
<text x="186.9" y="120.2">14</text>
<text x="186.9" y="122.7">13</text>
<text x="186.9" y="125.3">12</text>
<text x="191.9" y="121.3">VOA</text>
<text x="191.9" y="123.8">VOB</text>
<text x="201.6" y="121.3">VIA</text>
<text x="201.7" y="123.8">VIB</text>
<text x="207.7" y="120.2">3</text>
<text x="207.7" y="122.7">4</text>
<text x="207.7" y="125.3">5</text>
<text x="271.3" y="120.2">37</text>
<text x="278.3" y="121.3">PC3</text>
<text x="290.3" y="121.3">PC0</text>
<text x="298.6" y="120.2">38</text>
<text x="355.1" y="120.2">75</text>
<text x="362.1" y="121.3">PA3</text>
<text x="375" y="121.3">NC</text>
<text x="382.4" y="120.2">76</text>
<text x="186.9" y="130.3">10</text>
<text x="191.9" y="126.4">VIC</text>
<text x="191.9" y="131.5">CTRL2 CTRL1</text>
<text x="200.9" y="126.4">VOC</text>
<text x="207.7" y="130.3">7</text>
<text x="185.7" y="135.4">9*2</text>
<text x="191.9" y="136.5">GND2</text>
<text x="199.5" y="136.5">GND1</text>
<text x="207.7" y="135.4">2*2</text>
<text x="190.6" y="153.2">4</text>
<text x="205.2" y="153.2">1</text>
<text x="319.1" y="154.3">J1-1</text>
<text x="375" y="154.3">J7-1</text>
<text x="190.6" y="158.3">3</text>
<text x="205.2" y="158.3">2</text>
<text x="319.1" y="156.9">J1-2</text>
<text x="319.1" y="159.4">J1-3</text>
<text x="319.1" y="161.9">J1-4</text>
<text x="375" y="156.9">J7-2</text>
<text x="375" y="159.4">J7-3</text>
<text x="375" y="161.9">J7-4</text>
<text x="319.1" y="164.5">J1-5</text>
<text x="319.1" y="167">J1-6</text>
<text x="375" y="164.5">J7-5</text>
<text x="319.1" y="169.6">J1-7</text>
<text x="319.1" y="172.1">J1-8</text>
<text x="105.8" y="174.6">J6-1</text>
<text x="105.8" y="177.2">J6-2</text>
<text x="105.8" y="179.7">J6-3</text>
<text x="105.8" y="182.3">J6-4</text>
<text x="105.8" y="184.8">J6-5</text>
<text x="190.6" y="214.1">4</text>
<text x="205.2" y="214.1">1</text>
<text x="139.8" y="221.8">1</text>
<text x="146" y="217.2" transform="rotate(-90 146 217.2)">8</text>
<text x="151.8" y="219.2">3</text>
<text x="190.6" y="219.2">3</text>
<text x="205.2" y="219.2">2</text>
<text x="151.8" y="224.3">2</text>
<text x="146" y="228.2" transform="rotate(-90 146 228.2)">4</text>
</g>
<text font-size="1.8" fill="#808080" x="141.3" y="102.8">MCP3008</text>
</svg>
